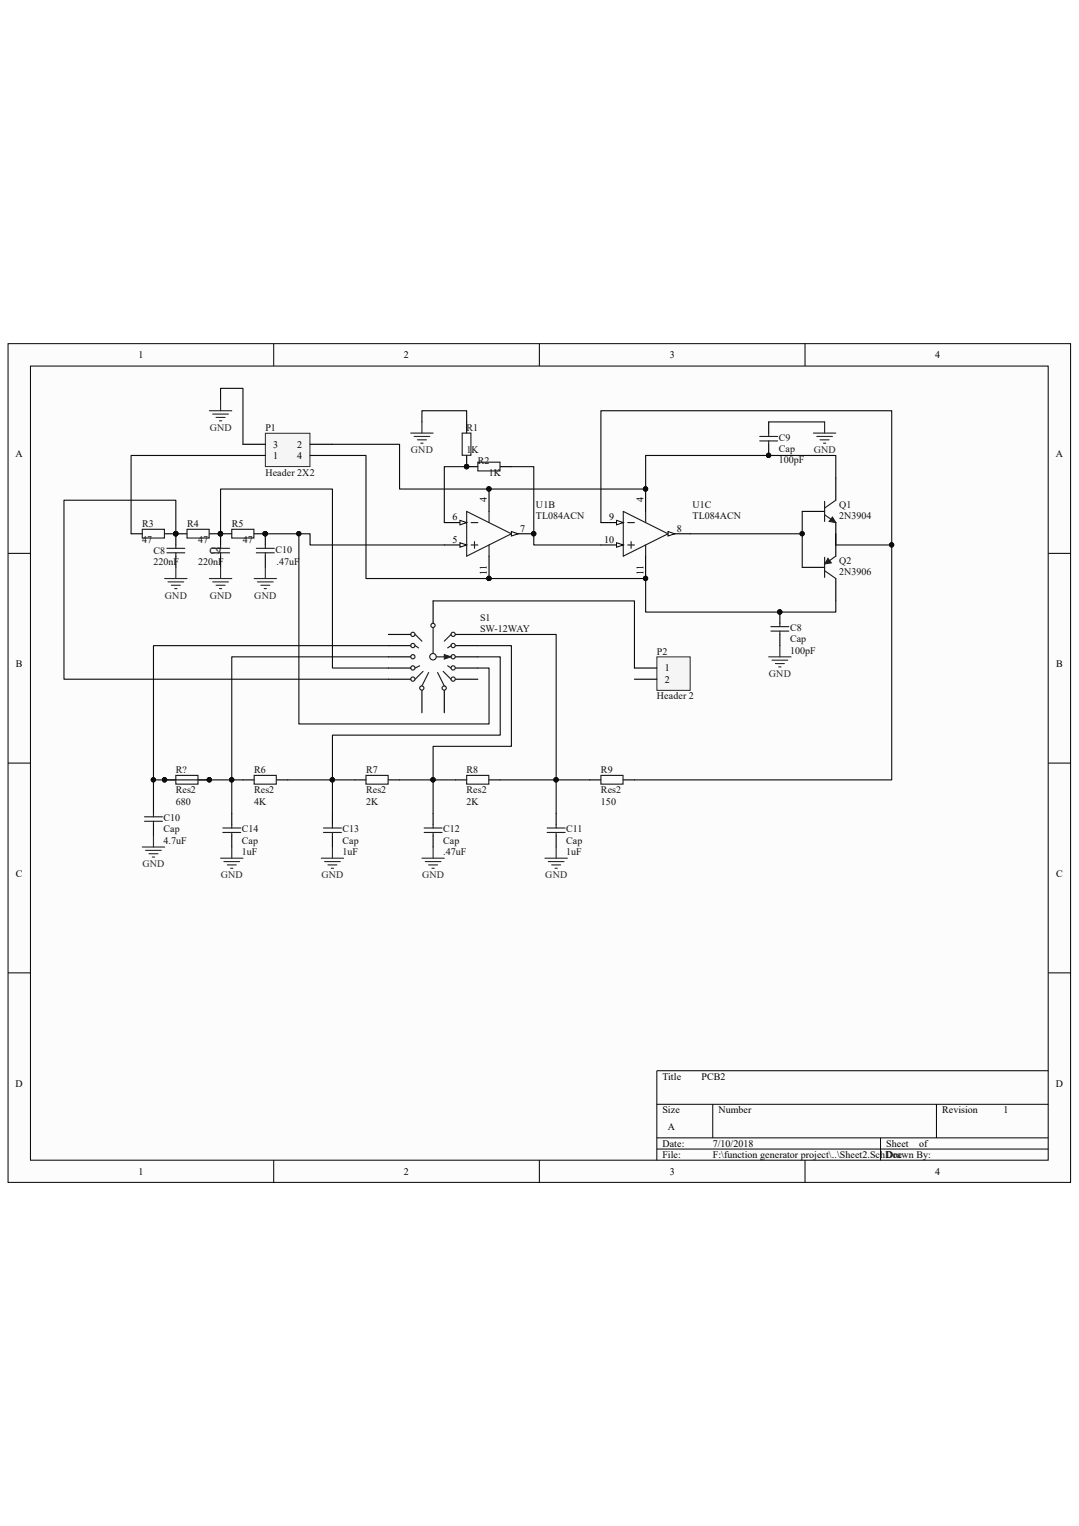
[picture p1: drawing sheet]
<svg xmlns="http://www.w3.org/2000/svg" width="210mm" height="297mm" viewBox="0 0 210 297" stroke-linecap="round" stroke-linejoin="round" font-family="sans-serif">
<path d="M1.6 66.9h206.8v163.2h-206.8z" fill="#fcfcfc"/>
<path d="M1.6 66.9h206.8v163.2h-206.8z" fill="none" stroke="#000" stroke-width=".19"/>
<path d="M6 71.3h198v154.5h-198z" fill="#fcfcfc"/>
<g fill="none" stroke="#000" stroke-width=".19">
<path d="M5.9 71.2h198.1v154.6h-198.1zM53.3 66.9v4.3M105 66.9v4.3M156.7 66.9v4.3M1.6 107.7h4.3M204 107.7h4.4M1.6 148.5h4.3M204 148.5h4.4M1.6 189.3h4.3M204 189.3h4.4M127.8 214.9h76.2M138.7 214.9v6.6"/>
<path d="M182.3 214.9v6.6M204 208.4h-76.2v17.4M53.3 225.8v4.4M105 225.8v4.4M127.8 221.5h76.2M127.8 223.6h76.2M156.7 225.8v4.4M171.4 221.5v4.3"/>
</g>
<g fill="none" stroke="#000" stroke-width=".22">
<path d="M34.2 103.9v2.2M34.2 108.2v2.2M42.9 103.9v2.2M42.9 108.2v2.2M51.6 103.9v2.2M51.6 108.2v2.2M99.5 103.9h4.4M45.1 158.3v2.2M64.7 158.3v2.2M84.3 158.3v2.2M108.2 158.3v2.2M45.1 162.7v2.2"/>
<path d="M64.7 162.7v2.2M84.3 162.7v2.2M108.2 162.7v2.2"/>
</g>
<g fill="#0e0e0e" stroke="#0e0e0e" stroke-width=".19">
<circle cx="34.2" cy="103.9" r=".41"/>
<circle cx="42.9" cy="103.9" r=".41"/>
<circle cx="51.6" cy="103.9" r=".41"/>
</g>
<g fill="none" stroke="#1c1c1c" stroke-width=".22">
<path d="M32.5 106.7h3.5M32.5 107.6h3.5M34.2 106.1v.6M34.2 107.6v.6M41.2 106.7h3.5M41.2 107.6h3.5M42.9 106.1v.6M42.9 107.6v.6M49.9 106.7h3.5M49.9 107.6h3.5M51.6 106.1v.6M51.6 107.6v.6"/>
<path d="M43.4 161.1h3.4M43.4 162h3.4M45.1 160.5v.6M45.1 162v.7M63 161.1h3.4M63 162h3.4M64.7 160.5v.6M64.7 162v.7M82.6 161.1h3.4M82.6 162h3.4M84.3 160.5v.6M84.3 162v.7"/>
<path d="M106.5 161.1h3.5M106.5 162h3.5M108.2 160.5v.6M108.2 162v.7"/>
</g>
<path d="M99.5 103.5l1.3 .4-1.3 .4z" fill="#fcfcfc"/>
<path d="M99.5 103.5l1.3 .4-1.3 .4z" fill="none" stroke="#000" stroke-width=".19"/>
<circle cx="103.9" cy="103.9" r=".41" fill="#0e0e0e" stroke="#0e0e0e" stroke-width=".19"/>
<path d="M86.5 106.1h4.3" fill="none" stroke="#000" stroke-width=".22"/>
<path d="M89.5 105.6l1.3 .5-1.3 .4z" fill="#fcfcfc"/>
<path d="M89.5 105.6l1.3 .5-1.3 .4z" fill="none" stroke="#000" stroke-width=".19"/>
<path d="M86.5 101.7h4.3" fill="none" stroke="#000" stroke-width=".22"/>
<path d="M89.5 101.3l1.3 .4-1.3 .4z" fill="#fcfcfc"/>
<path d="M89.5 101.3l1.3 .4-1.3 .4z" fill="none" stroke="#000" stroke-width=".19"/>
<path d="M90.8 99.5l8.7 4.4-8.7 4.3zM95.2 99.5v2.2M91.7 101.7h1.3M91.7 106.1h1.3M92.3 105.4v1.3M95.2 106.1v2.1" fill="none" stroke="#1c1c1c" stroke-width=".22"/>
<path d="M95.2 95.2v4.3M95.2 108.2v4.4M130 103.9h4.4" fill="none" stroke="#000" stroke-width=".22"/>
<g fill="#0e0e0e" stroke="#0e0e0e" stroke-width=".19">
<circle cx="95.2" cy="112.6" r=".41"/>
<circle cx="95.2" cy="95.2" r=".41"/>
<circle cx="103.9" cy="103.9" r=".41"/>
</g>
<path d="M130 103.5l1.3 .4-1.3 .4z" fill="#fcfcfc"/>
<path d="M130 103.5l1.3 .4-1.3 .4z" fill="none" stroke="#000" stroke-width=".19"/>
<path d="M116.9 106.1h4.4" fill="none" stroke="#000" stroke-width=".22"/>
<path d="M120 105.6l1.3 .5-1.3 .4z" fill="#fcfcfc"/>
<path d="M120 105.6l1.3 .5-1.3 .4z" fill="none" stroke="#000" stroke-width=".19"/>
<path d="M116.9 101.7h4.4" fill="none" stroke="#000" stroke-width=".22"/>
<path d="M120 101.3l1.3 .4-1.3 .4z" fill="#fcfcfc"/>
<path d="M120 101.3l1.3 .4-1.3 .4z" fill="none" stroke="#000" stroke-width=".19"/>
<g fill="none" stroke="#1c1c1c" stroke-width=".22">
<path d="M90 84.3h1.7v4.3h-1.7zM93 90h4.3v1.7h-4.3zM121.3 99.5l8.7 4.4-8.7 4.3zM125.7 99.5v2.2M160.5 97.6v3.9M162.7 97.4l-2.2 1.5M27.7 103h4.3v1.7h-4.3zM36.4 103h4.3v1.7h-4.3zM45.1 103h4.3v1.7h-4.3zM122.2 101.7h1.3M122.2 106.1h1.3M122.8 105.4v1.3"/>
<path d="M125.7 106.1v2.1M160.5 100.2l2.2 1.5M49.5 150.9h4.3v1.7h-4.3zM71.2 150.9h4.3v1.7h-4.3zM90.8 150.9h4.3v1.7h-4.3zM116.9 150.9h4.4v1.7h-4.4z"/>
</g>
<g fill="none" stroke="#000" stroke-width=".22">
<path d="M90.8 82.1v2.2M90.8 88.6v2.2h2.2M97.4 90.8h2.1M125.7 95.2v4.3M156.1 99.5h4.4M162.7 93v4.4M25.5 103.9h2.2M32 103.9h4.4M40.8 103.9h4.3M49.5 103.9h2.1M125.7 108.2v4.4M162.7 101.7v4.4"/>
<path d="M47.3 151.8h2.2M53.8 151.8h2.2M69.1 151.8h2.1M75.6 151.8h2.2M88.6 151.8h2.2M95.2 151.8h2.2M114.8 151.8h2.1M121.3 151.8h2.2"/>
</g>
<g fill="#0e0e0e" stroke="#0e0e0e" stroke-width=".19">
<circle cx="125.6" cy="112.6" r=".41"/>
<circle cx="125.6" cy="95.2" r=".41"/>
<circle cx="34.2" cy="103.9" r=".41"/>
<circle cx="42.9" cy="103.9" r=".41"/>
<circle cx="51.6" cy="103.9" r=".41"/>
<circle cx="90.8" cy="90.8" r=".41"/>
</g>
<path d="M162 100.6l.7 1.1-1.3-.2z" fill="#1c1c1c"/>
<path d="M162 100.6l.7 1.1-1.3-.2z" fill="none" stroke="#1c1c1c" stroke-width=".19"/>
<path d="M156.1 110.4h4.4M162.7 103.9v4.3M162.7 112.6v4.4" fill="none" stroke="#000" stroke-width=".22"/>
<path d="M160.5 108.5v3.9M160.5 111.1l2.2 1.5M162.7 108.2l-1.6 1.1" fill="none" stroke="#1c1c1c" stroke-width=".22"/>
<path d="M161.1 108.7l.7 .9-1.3 .2z" fill="#1c1c1c"/>
<path d="M161.1 108.7l.7 .9-1.3 .2z" fill="none" stroke="#1c1c1c" stroke-width=".19"/>
<g fill="none" stroke="#262626" stroke-width=".22">
<path d="M79.9 84.3h4.4M80.6 84.9h3M81.2 85.6h1.8M81.9 86.3h.4M82.1 82.1v2.2M32 112.6h4.4M32.7 113.3h3M33.4 113.9h1.7M34 114.6h.4M34.2 110.4v2.2M40.8 112.6h4.3M41.4 113.3h3.1"/>
<path d="M42.1 113.9h1.7M42.7 114.6h.4M42.9 110.4v2.2M49.5 112.6h4.3M50.1 113.3h3.1M50.8 113.9h1.7M51.4 114.6h.5M51.6 110.4v2.2M42.9 167h4.4M43.6 167.7h3M44.2 168.3h1.8M44.9 169h.4"/>
<path d="M45.1 164.9v2.1M62.5 167h4.4M63.2 167.7h3M63.8 168.3h1.8M64.5 169h.4M64.7 164.9v2.1M82.1 167h4.4M82.8 167.7h3M83.4 168.3h1.8M84.1 169h.4M84.3 164.9v2.1M106.1 167h4.3"/>
<path d="M106.7 167.7h3.1M107.4 168.3h1.7M108 169h.5M108.2 164.9v2.1"/>
</g>
<path d="M82.1 82.1v-2.2h8.7v2.2M90.8 90.8h-4.3v10.9M99.5 90.8h4.4v15.3h13M156.1 99.5v10.9M116.9 101.7v-21.8h56.7v26.2h-10.9M134.4 103.9h21.7M173.6 106.1v45.7h-50.1M47.3 151.8h-2.2v6.5M64.7 151.8v6.5M84.3 151.8v6.5M108.2 151.8v6.5" fill="none" stroke="#0e0e0e" stroke-width=".22"/>
<g fill="#0e0e0e" stroke="#0e0e0e" stroke-width=".19">
<circle cx="90.8" cy="90.8" r=".41"/>
<circle cx="156.1" cy="103.9" r=".41"/>
<circle cx="173.5" cy="106" r=".41"/>
<circle cx="103.9" cy="103.9" r=".41"/>
<circle cx="108.2" cy="151.8" r=".41"/>
<circle cx="84.3" cy="151.8" r=".41"/>
<circle cx="64.7" cy="151.8" r=".41"/>
<circle cx="45.1" cy="151.8" r=".41"/>
</g>
<g fill="none" stroke="#000" stroke-width=".22">
<path d="M84.3 117v4.3M75.6 123.5h4.3M75.6 125.7h4.3M75.6 127.8h4.3M75.6 130h4.3M75.6 132.2h4.3M82.1 134.4v4.3M86.5 134.4v4.3M88.6 123.5h4.4M88.6 125.7h4.4M88.6 127.8h4.4M88.6 130h4.4"/>
<path d="M88.6 132.2h4.4"/>
</g>
<g fill="none" stroke="#1c1c1c" stroke-width=".22">
<path d="M80.8 123.5l1.3 1.3M82.3 130.7l-1.5 1.5M84.3 122.2v5M84.9 127.8h1.6M86.3 130.7l1.5 1.5M87.8 123.5l-1.3 1.3"/>
<circle cx="84.3" cy="127.8" r=".63"/>
</g>
<path d="M86.5 127.4l1.3 .4-1.3 .5z" fill="#1c1c1c"/>
<path d="M86.5 127.4l1.3 .4-1.3 .5z" fill="none" stroke="#1c1c1c" stroke-width=".19"/>
<g fill="none" stroke="#1c1c1c" stroke-width=".22">
<path d="M80.8 125.7l.7 .4M81.7 129.6l-.9 .4M83.4 130.9l-1.3 2.6M85.2 130.9l1.3 2.6M87.1 129.6l.7 .4M87.8 125.7l-.7 .4"/>
<circle cx="80.4" cy="127.8" r=".41"/>
<circle cx="80.4" cy="132.2" r=".41"/>
<circle cx="80.4" cy="125.6" r=".41"/>
<circle cx="80.4" cy="130" r=".41"/>
<circle cx="80.4" cy="123.5" r=".41"/>
<circle cx="82.1" cy="133.9" r=".41"/>
<circle cx="84.3" cy="121.7" r=".41"/>
<circle cx="86.4" cy="133.9" r=".41"/>
<circle cx="88.2" cy="127.8" r=".41"/>
<circle cx="88.2" cy="132.2" r=".41"/>
<circle cx="88.2" cy="125.6" r=".41"/>
<circle cx="88.2" cy="130" r=".41"/>
<circle cx="88.2" cy="123.5" r=".41"/>
</g>
<path d="M34.2 103.9v-6.5h-21.7v34.8h63.1M42.9 103.9v-8.7h21.8v34.8h10.9M51.6 103.9h8.7v2.2h26.2M58.2 103.9v37h37v-10.9h-2.2M75.6 127.8h-30.5v24M93 123.5h15.2v28.3M93 125.7h6.5v19.6h-15.2v6.5M93 127.8h4.4v15.3h-32.7v8.7M56 151.8h13.1M97.4 151.8h17.4" fill="none" stroke="#0e0e0e" stroke-width=".22"/>
<g fill="#0e0e0e" stroke="#0e0e0e" stroke-width=".19">
<circle cx="108.2" cy="151.8" r=".41"/>
<circle cx="84.3" cy="151.8" r=".41"/>
<circle cx="64.7" cy="151.8" r=".41"/>
<circle cx="58.1" cy="103.9" r=".41"/>
<circle cx="34.2" cy="103.9" r=".41"/>
<circle cx="42.9" cy="103.9" r=".41"/>
<circle cx="51.6" cy="103.9" r=".41"/>
<circle cx="45.1" cy="151.8" r=".41"/>
</g>
<path d="M51.7 84.4h8.6v6.4h-8.6z" fill="#f5f5f5"/>
<path d="M51.6 84.3h8.7v6.5h-8.7z" fill="none" stroke="#262626" stroke-width=".19"/>
<path d="M47.3 86.5h4.3M47.3 88.6h4.3M60.3 86.5h4.4M60.3 88.6h4.4" fill="none" stroke="#000" stroke-width=".22"/>
<path d="M42.9 77.8v-2.2h4.4v10.9M47.3 88.6h-21.8v15.3" fill="none" stroke="#0e0e0e" stroke-width=".22"/>
<path d="M40.8 79.9h4.3M42.9 77.8v2.1M41.4 80.6h3.1M42.1 81.2h1.7M42.7 81.9h.4" fill="none" stroke="#262626" stroke-width=".22"/>
<path d="M127.9 127.9h6.4v6.5h-6.4z" fill="#f5f5f5"/>
<path d="M127.8 127.8h6.5v6.6h-6.5z" fill="none" stroke="#262626" stroke-width=".19"/>
<path d="M149.6 82.1v2.2M149.6 86.5v2.1M151.8 119.1v2.2M123.5 130h4.3M123.5 132.2h4.3M151.8 123.5v2.2M29.9 156.1v2.2M32 151.8h2.2M38.6 151.8h2.2M29.9 160.5v2.2" fill="none" stroke="#000" stroke-width=".22"/>
<path d="M64.7 88.6h6.5v24h54.5v6.5h37v-2.1M64.7 86.5h13.1v8.7h47.9v-6.6h37v4.4M149.6 82.1h10.9M84.3 117h39.2v13M75.6 125.7h-45.7v26.1M45.1 151.8h-15.2v4.3M77.8 151.8h10.8" fill="none" stroke="#0e0e0e" stroke-width=".22"/>
<g fill="#0e0e0e" stroke="#0e0e0e" stroke-width=".19">
<circle cx="84.3" cy="151.8" r=".41"/>
<circle cx="95.2" cy="112.6" r=".41"/>
<circle cx="125.6" cy="112.6" r=".41"/>
<circle cx="151.8" cy="119.1" r=".41"/>
<circle cx="95.2" cy="95.2" r=".41"/>
<circle cx="125.6" cy="95.2" r=".41"/>
<circle cx="149.6" cy="88.6" r=".41"/>
<circle cx="40.7" cy="151.8" r=".41"/>
<circle cx="32" cy="151.8" r=".41"/>
<circle cx="45.1" cy="151.8" r=".41"/>
<circle cx="29.8" cy="151.8" r=".41"/>
</g>
<g fill="none" stroke="#1c1c1c" stroke-width=".22">
<path d="M147.9 84.9h3.4M147.9 85.8h3.4M149.6 84.3v.6M149.6 85.8v.7M150 122h3.5M150 122.8h3.5M151.8 121.3v.7M151.8 122.8v.7M28.1 159h3.5M28.1 159.8h3.5M29.9 158.3v.7M29.9 159.8v.7"/>
<path d="M34.2 150.9h4.3v1.7h-4.3z"/>
</g>
<g fill="none" stroke="#262626" stroke-width=".22">
<path d="M158.3 84.3h4.4M159 84.9h3M159.6 85.6h1.8M160.3 86.3h.4M160.5 82.1v2.2M149.6 127.8h4.4M150.3 128.5h3M150.9 129.1h1.8M151.6 129.8h.4M151.8 125.7v2.1M27.7 164.9h4.3M28.3 165.5h3.1"/>
<path d="M29 166.2h1.7M29.6 166.8h.5M29.9 162.7v2.2"/>
</g>
<g font-size="1.9">
<text x="26.9" y="69.7">1</text>
<text x="78.6" y="69.7">2</text>
<text x="130.3" y="69.7">3</text>
<text x="182" y="69.7">4</text>
<text x="3" y="89">A</text>
<text x="53.2" y="87.1">3</text>
<text x="53.2" y="89.3">1</text>
<text x="57.8" y="87.1">2</text>
<text x="57.8" y="89.3">4</text>
<text x="205.5" y="89">A</text>
<text x="88.1" y="101.3">6</text>
<text x="94.7" y="97.8" transform="rotate(-90 94.7 97.8)">4</text>
<text x="118.6" y="101.3">9</text>
<text x="125.2" y="97.8" transform="rotate(-90 125.2 97.8)">4</text>
<text x="88.1" y="105.6">5</text>
<text x="101.3" y="103.5">7</text>
<text x="117.6" y="105.6">10</text>
<text x="131.7" y="103.5">8</text>
<text x="94.7" y="111.9" transform="rotate(-90 94.7 111.9)">11</text>
<text x="125.2" y="111.9" transform="rotate(-90 125.2 111.9)">11</text>
<text x="3.1" y="129.9">B</text>
<text x="129.4" y="130.7">1</text>
<text x="205.6" y="129.9">B</text>
<text x="129.4" y="132.8">2</text>
<text x="3.1" y="170.7">C</text>
<text x="205.6" y="170.7">C</text>
<text x="3" y="211.5">D</text>
<text x="128.9" y="210.1">Title</text>
<text x="136.5" y="210.1">PCB2</text>
<text x="205.5" y="211.5">D</text>
<text x="128.9" y="216.7">Size</text>
<text x="130" y="220">A</text>
<text x="139.8" y="216.7">Number</text>
<text x="183.3" y="216.7">Revision</text>
<text x="195.3" y="216.7">1</text>
<text x="128.9" y="223.2">Date:</text>
<text x="128.9" y="225.4">File:</text>
<text x="138.7" y="223.2">7/10/2018</text>
<text x="138.7" y="225.4">F:\function generator project\..\Sheet2.SchDoc</text>
<text x="172.5" y="223.2">Sheet</text>
<text x="172.5" y="225.4">Drawn By:</text>
<text x="178.9" y="223.2">of</text>
<text x="26.9" y="228.6">1</text>
<text x="78.6" y="228.6">2</text>
<text x="130.3" y="228.6">3</text>
<text x="182" y="228.6">4</text>
</g>
<g font-size="1.9" fill="#262626">
<text x="40.8" y="83.9">GND</text>
<text x="80" y="88.2">GND</text>
<text x="158.4" y="88.2">GND</text>
<text x="32.1" y="116.5">GND</text>
<text x="40.8" y="116.5">GND</text>
<text x="49.5" y="116.5">GND</text>
<text x="149.7" y="131.8">GND</text>
<text x="27.7" y="168.8">GND</text>
<text x="43" y="170.9">GND</text>
<text x="62.6" y="170.9">GND</text>
<text x="82.2" y="170.9">GND</text>
<text x="106.1" y="170.9">GND</text>
</g>
<g font-size="1.9" fill="#0e0e0e">
<text x="51.6" y="83.9">P1</text>
<text x="90.8" y="83.9">R1</text>
<text x="90.8" y="88.2">1K</text>
<text x="151.6" y="85.8">C9</text>
<text x="151.6" y="88">Cap</text>
<text x="51.6" y="92.6">Header 2X2</text>
<text x="93" y="90.4">R2</text>
<text x="95.2" y="92.6">1K</text>
<text x="151.6" y="90.2">100pF</text>
<text x="104.3" y="98.9">U1B</text>
<text x="104.3" y="101">TL084ACN</text>
<text x="134.8" y="98.9">U1C</text>
<text x="134.8" y="101">TL084ACN</text>
<text x="163.3" y="98.9">Q1</text>
<text x="163.3" y="101">2N3904</text>
<text x="27.7" y="105.6">47</text>
<text x="27.7" y="102.6">R3</text>
<text x="29.9" y="107.8">C8</text>
<text x="36.4" y="102.6">R4</text>
<text x="38.6" y="105.6">47</text>
<text x="40.8" y="107.8">C9</text>
<text x="45.1" y="102.6">R5</text>
<text x="47.3" y="105.6">47</text>
<text x="53.6" y="107.6">C10</text>
<text x="29.9" y="110">220nF</text>
<text x="38.6" y="110">220nF</text>
<text x="53.8" y="110">.47uF</text>
<text x="163.3" y="109.8">Q2</text>
<text x="163.3" y="112">2N3906</text>
<text x="93.4" y="120.9">S1</text>
<text x="93.4" y="123.1">SW-12WAY</text>
<text x="153.8" y="122.9">C8</text>
<text x="153.8" y="125">Cap</text>
<text x="127.9" y="127.4">P2</text>
<text x="153.8" y="127.2">100pF</text>
<text x="127.9" y="136.1">Header 2</text>
<text x="34.2" y="150.5">R?</text>
<text x="34.2" y="154.4">Res2</text>
<text x="49.4" y="150.5">R6</text>
<text x="49.4" y="154.4">Res2</text>
<text x="71.2" y="150.5">R7</text>
<text x="71.2" y="154.4">Res2</text>
<text x="90.8" y="150.5">R8</text>
<text x="90.8" y="154.4">Res2</text>
<text x="117" y="150.5">R9</text>
<text x="117" y="154.4">Res2</text>
<text x="31.8" y="159.9">C10</text>
<text x="34.2" y="156.6">680</text>
<text x="49.4" y="156.6">4K</text>
<text x="71.2" y="156.6">2K</text>
<text x="90.8" y="156.6">2K</text>
<text x="117" y="156.6">150</text>
<text x="31.8" y="164.2">4.7uF</text>
<text x="31.8" y="162">Cap</text>
<text x="47.1" y="166.4">1uF</text>
<text x="47.1" y="162">C14</text>
<text x="47.1" y="164.2">Cap</text>
<text x="66.7" y="166.4">1uF</text>
<text x="66.7" y="162">C13</text>
<text x="66.7" y="164.2">Cap</text>
<text x="86.2" y="166.4">.47uF</text>
<text x="86.2" y="162">C12</text>
<text x="86.2" y="164.2">Cap</text>
<text x="110.2" y="166.4">1uF</text>
<text x="110.2" y="162">C11</text>
<text x="110.2" y="164.2">Cap</text>
</g>
</svg>
